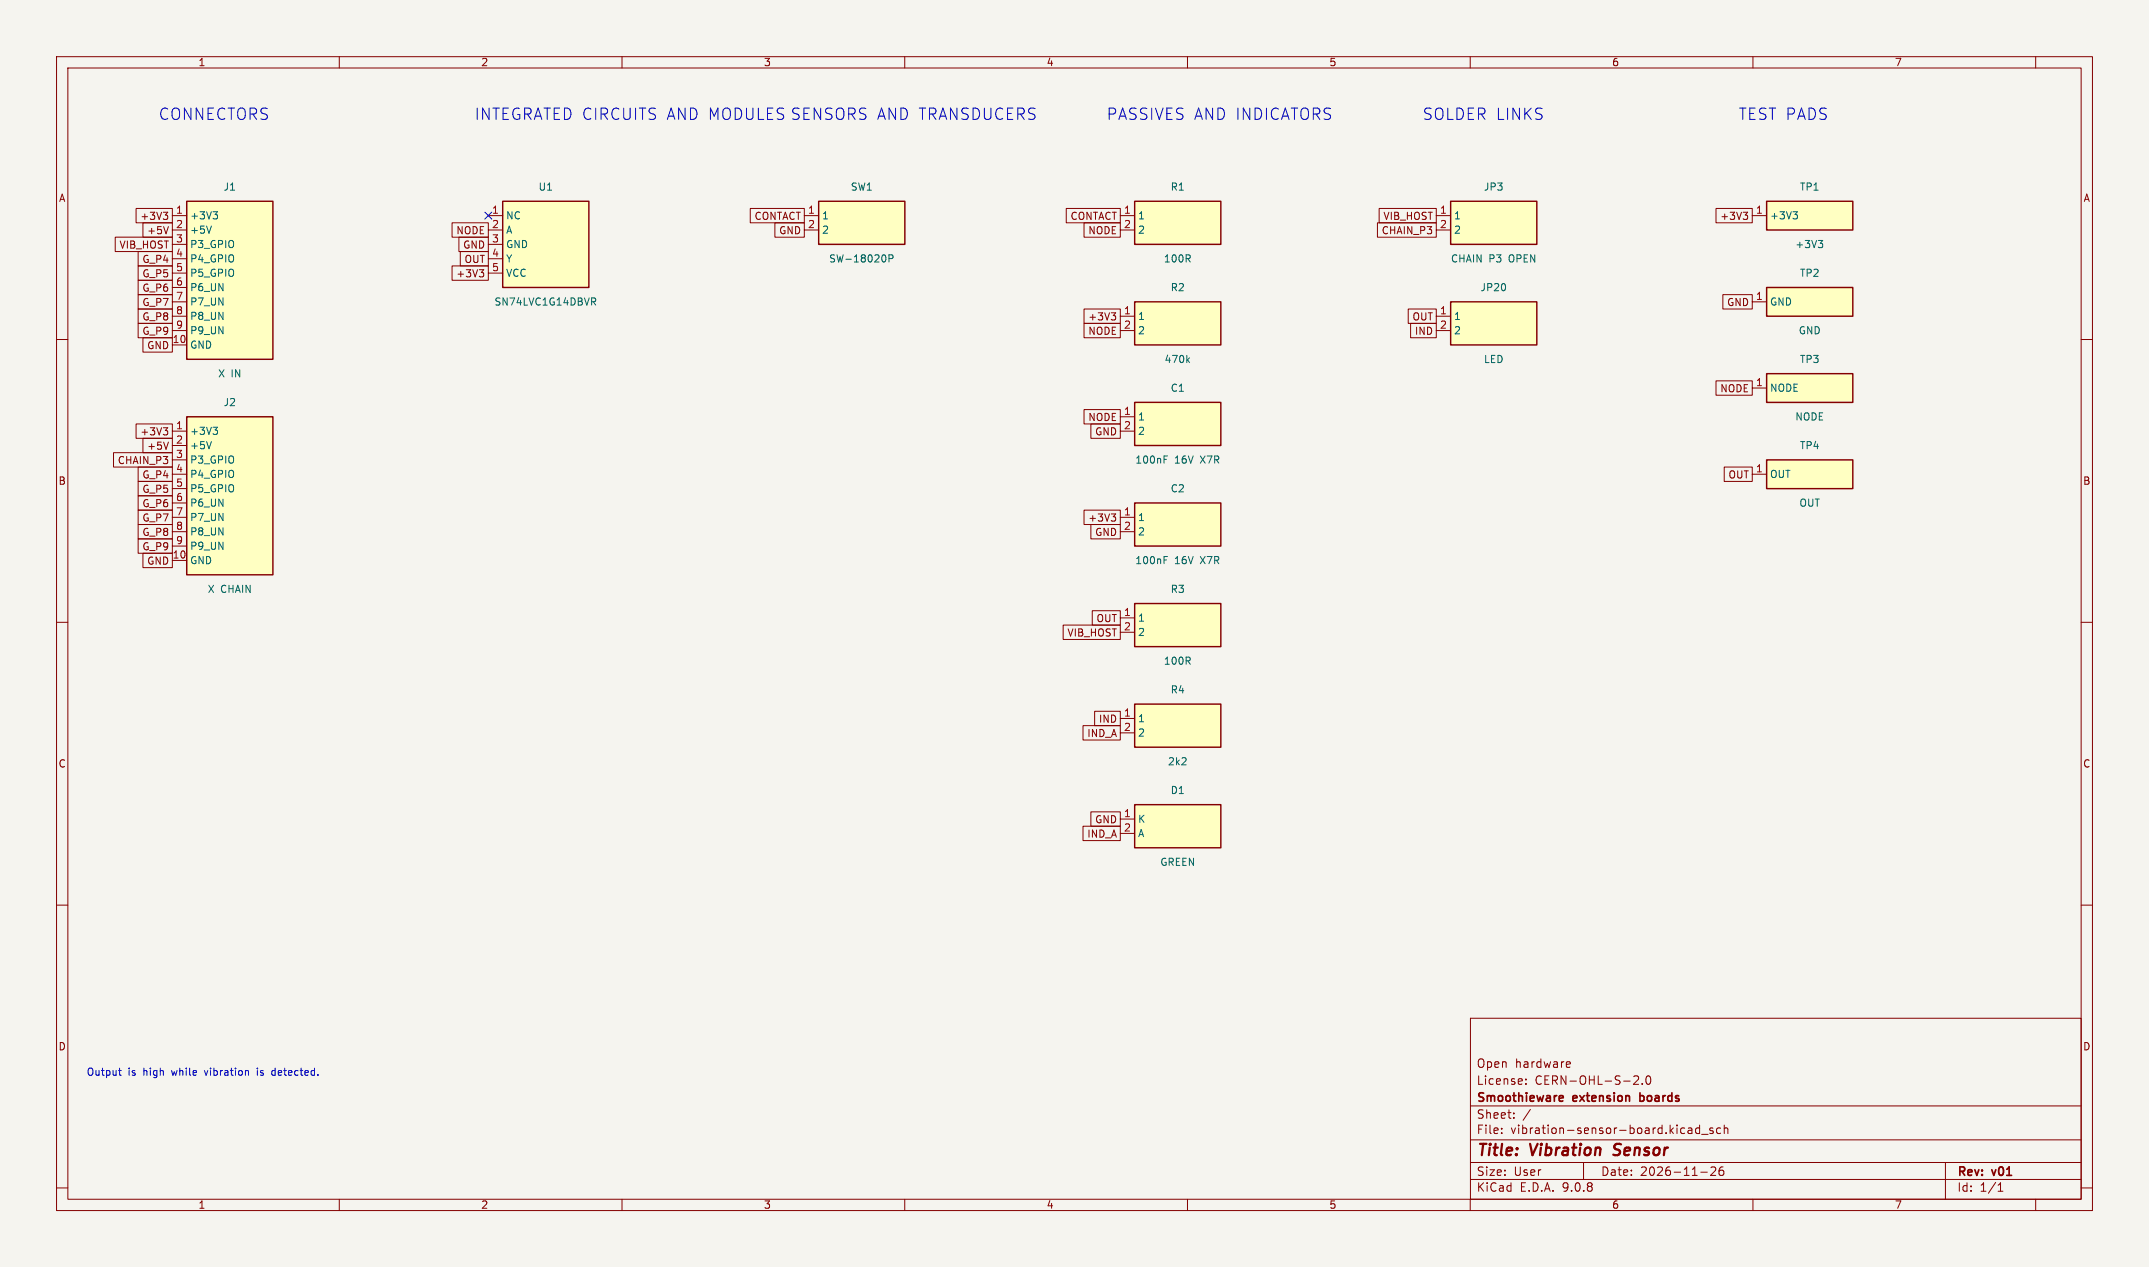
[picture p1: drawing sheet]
<svg xmlns="http://www.w3.org/2000/svg" width="380mm" height="224mm" viewBox="0 0 380 224" stroke-linecap="round" stroke-linejoin="round" font-family="sans-serif">
<path d="M0 0h380v224h-380z" fill="#f5f4ef" stroke="#f5f4ef" stroke-width=".18"/>
<g fill="none" stroke="#840000" stroke-width=".18">
<path d="M10 10h360v204h-360zM12 12h356v200h-356zM60 10v2M110 10v2M160 10v2M210 10v2M260 10v2M310 10v2M360 10v2M10 60h2M368 60h2M10 110h2"/>
<path d="M368 110h2M10 160h2M368 160h2M260 180h108v32h-108zM260 195.5h108M265.6 199.5v.1M267.7 197.6v.1M267.7 196.8v.1M269.9 191.6v.1M269.9 190.8v.1M270.6 196.1l-1.2 2M277.2 187.7l.4 .1 .1 .3-.7 .1"/>
<path d="M277.6 188.6l-.4 .1M288.9 190.4l.6-.2 .2 .2 .1 .2-.9 1.1h.9M290.4 191.6v.1M291.2 190.4l.2-.2a.81 .81 0 0 1 .6 .6 .81 .81 0 0 1-.3 .8l-.1 .1a.81 .81 0 0 1-.4-1.3zM298.6 199.5h.5l.1 .9M299.2 199.8h-.5a.29 .29 0 0 0-.2 .3 .29 .29 0 0 0 .2 .3l.5-.1M300.6 199.5l-.5-.1-.2 .3v.4l.1 .2h.6M300.6 198.9v1.5M302.9 199.5l-.3-.1-.2 .2v.2l.5 .2v.3h-.5M304.3 199.5l-.4-.1-.3 .3v.4l.1 .2h.6M304.9 199.6l.2-.2 .4 .1 .1 .9M304.9 198.9v1.5"/>
<path d="M10 210h2M60 212v2M110 212v2M160 212v2M210 212v2M260 212v2M260 208.5h108M260 205.5h108M260 201.5h108M265.6 200.3v.1M280 205.5v3M300.8 207.2h1.1"/>
<path d="M300.9 200.6h1.2M302.6 206.5l.5-.2 .3 .2v.2l-.9 1.1h.9M304.7 206.3a.59 .59 0 0 0-.7 .7v.5l.1 .2 .5 .1 .2-.1 .1-.5-.2-.2-.4-.1-.3 .3M310 212v2M344 205.5v6.5M353.4 210.6h.8M353.4 209.5l.4-.4v1.5M360 212v2M368 210h2"/>
</g>
<path d="M285.3 204.1l.3 .1M285.6 202.4l-.1 .2v.4" fill="none" stroke="#840000" stroke-width=".4"/>
<path d="M276 193.7l.4 .1 .1 .3-.8 .1M276.4 194.6l-.4 .1M290 193.2v1.5M290 194.6l.2 .1M290.2 193.7l-.2 .1" fill="none" stroke="#840000" stroke-width=".3"/>
<path d="M256.5 35.6h15.3v7.6h-15.3z" fill="#ffffc2"/>
<path d="M256.5 35.6h15.3v7.6h-15.3z" fill="none" stroke="#840000" stroke-width=".25"/>
<path d="M254 38.1h2.5M254 40.7h2.5" fill="none" stroke="#840000" stroke-width=".18"/>
<path d="M312.4 81.3h15.3v5.1h-15.3z" fill="#ffffc2"/>
<path d="M312.4 81.3h15.3v5.1h-15.3z" fill="none" stroke="#840000" stroke-width=".25"/>
<path d="M309.9 83.8h2.5" fill="none" stroke="#840000" stroke-width=".18"/>
<path d="M312.4 66.1h15.3v5h-15.3z" fill="#ffffc2"/>
<path d="M312.4 66.1h15.3v5h-15.3z" fill="none" stroke="#840000" stroke-width=".25"/>
<path d="M309.9 68.6h2.5" fill="none" stroke="#840000" stroke-width=".18"/>
<path d="M200.7 106.7h15.2v7.6h-15.2z" fill="#ffffc2"/>
<path d="M200.7 106.7h15.2v7.6h-15.2z" fill="none" stroke="#840000" stroke-width=".25"/>
<path d="M198.1 109.2h2.6M198.1 111.8h2.6" fill="none" stroke="#840000" stroke-width=".18"/>
<path d="M200.7 88.9h15.2v7.6h-15.2z" fill="#ffffc2"/>
<path d="M200.7 88.9h15.2v7.6h-15.2z" fill="none" stroke="#840000" stroke-width=".25"/>
<path d="M198.1 91.5h2.6M198.1 94h2.6" fill="none" stroke="#840000" stroke-width=".18"/>
<path d="M205.9 99h.4M205.9 98.4h.6" fill="none" stroke="#006464" stroke-width=".18"/>
<path d="M200.7 142.3h15.2v7.6h-15.2z" fill="#ffffc2"/>
<path d="M200.7 142.3h15.2v7.6h-15.2z" fill="none" stroke="#840000" stroke-width=".25"/>
<path d="M198.1 144.8h2.6M198.1 147.3h2.6" fill="none" stroke="#840000" stroke-width=".18"/>
<path d="M200.7 124.5h15.2v7.6h-15.2z" fill="#ffffc2"/>
<path d="M200.7 124.5h15.2v7.6h-15.2z" fill="none" stroke="#840000" stroke-width=".25"/>
<path d="M198.1 127h2.6M198.1 129.6h2.6" fill="none" stroke="#840000" stroke-width=".18"/>
<path d="M312.4 50.8h15.3v5.1h-15.3z" fill="#ffffc2"/>
<path d="M312.4 50.8h15.3v5.1h-15.3z" fill="none" stroke="#840000" stroke-width=".25"/>
<path d="M309.9 53.4h2.5" fill="none" stroke="#840000" stroke-width=".18"/>
<path d="M312.4 35.6h15.3v5.1h-15.3z" fill="#ffffc2"/>
<path d="M312.4 35.6h15.3v5.1h-15.3z" fill="none" stroke="#840000" stroke-width=".25"/>
<path d="M309.9 38.1h2.5" fill="none" stroke="#840000" stroke-width=".18"/>
<path d="M317.1 37.4h.8l-.5 .5M317.6 37.9l.3 .3v.3l-.3 .2M321.6 42.5h.7l-.4 .5M322.1 43l.2 .2v.3l-.2 .3" fill="none" stroke="#006464" stroke-width=".18"/>
<path d="M200.7 35.6h15.2v7.6h-15.2z" fill="#ffffc2"/>
<path d="M200.7 35.6h15.2v7.6h-15.2z" fill="none" stroke="#840000" stroke-width=".25"/>
<path d="M198.1 38.1h2.6M198.1 40.7h2.6" fill="none" stroke="#840000" stroke-width=".18"/>
<path d="M200.7 71.1h15.2v7.7h-15.2z" fill="#ffffc2"/>
<path d="M200.7 71.1h15.2v7.7h-15.2z" fill="none" stroke="#840000" stroke-width=".25"/>
<path d="M198.1 73.7h2.6M198.1 76.2h2.6" fill="none" stroke="#840000" stroke-width=".18"/>
<path d="M205.9 81.2h.4M205.9 80.6h.6" fill="none" stroke="#006464" stroke-width=".18"/>
<path d="M200.7 53.4h15.2v7.6h-15.2z" fill="#ffffc2"/>
<path d="M200.7 53.4h15.2v7.6h-15.2z" fill="none" stroke="#840000" stroke-width=".25"/>
<path d="M198.1 55.9h2.6M198.1 58.4h2.6" fill="none" stroke="#840000" stroke-width=".18"/>
<path d="M210 63.6l.4 .5M210.4 63.3l-.5 .4" fill="none" stroke="#006464" stroke-width=".18"/>
<path d="M144.8 35.6h15.2v7.6h-15.2z" fill="#ffffc2"/>
<path d="M144.8 35.6h15.2v7.6h-15.2z" fill="none" stroke="#840000" stroke-width=".25"/>
<path d="M142.2 38.1h2.6M142.2 40.7h2.6" fill="none" stroke="#840000" stroke-width=".18"/>
<path d="M156.5 45.2l.2 .3-.2 .7M157.2 45.7h.6l.1-.2v-.3l-.7-.1v1.2" fill="none" stroke="#006464" stroke-width=".18"/>
<path d="M256.5 53.4h15.3v7.6h-15.3z" fill="#ffffc2"/>
<path d="M256.5 53.4h15.3v7.6h-15.3z" fill="none" stroke="#840000" stroke-width=".25"/>
<path d="M254 55.9h2.5M254 58.4h2.5" fill="none" stroke="#840000" stroke-width=".18"/>
<path d="M88.9 35.6h15.2v15.2h-15.2z" fill="#ffffc2"/>
<path d="M88.9 35.6h15.2v15.2h-15.2z" fill="none" stroke="#840000" stroke-width=".25"/>
<path d="M86.4 38.1h2.5M86.4 40.7h2.5M86.4 43.2h2.5M86.4 45.7h2.5M86.4 48.3h2.5" fill="none" stroke="#840000" stroke-width=".18"/>
<path d="M104.6 52.7h.5l.2 .2-.1 .4h-.6M104.9 53.3l.4 .6" fill="none" stroke="#006464" stroke-width=".18"/>
<path d="M33 73.7h15.3v27.9h-15.3z" fill="#ffffc2"/>
<path d="M33 73.7h15.3v27.9h-15.3z" fill="none" stroke="#840000" stroke-width=".25"/>
<path d="M30.5 76.2h2.5M30.5 78.8h2.5M30.5 81.3h2.5M30.5 83.8h2.5M30.5 86.4h2.5M30.5 88.9h2.5M30.5 91.5h2.5M30.5 94h2.5M30.5 96.5h2.5M30.5 99.1h2.5" fill="none" stroke="#840000" stroke-width=".18"/>
<path d="M37.4 78.1l-.4 1.2M37.7 75.5h.8l-.5 .5M38.2 76l.3 .3v.3l-.3 .2" fill="none" stroke="#006464" stroke-width=".18"/>
<path d="M33 35.6h15.3v27.9h-15.3z" fill="#ffffc2"/>
<path d="M33 35.6h15.3v27.9h-15.3z" fill="none" stroke="#840000" stroke-width=".25"/>
<g fill="none" stroke="#840000" stroke-width=".18">
<path d="M24.1 36.9h6.4v2.5h-6.4zM25.3 39.4h5.2v2.5h-5.2zM28.9 37.5h.8l-.5 .5M29.4 38l.3 .2v.4l-.3 .2M30.5 38.1h2.5M79.9 39.4h6.5v2.5h-6.5zM132.7 36.9h9.5v2.5h-9.5zM137 39.4h5.2v2.5h-5.2zM188.6 36.9h9.5v2.5h-9.5zM191.7 39.4h6.4v2.5h-6.4zM243.6 39.4h10.4v2.5h-10.4zM243.9 36.9h10.1v2.5h-10.1z"/>
<path d="M303.5 36.9h6.4v2.5h-6.4zM308.3 37.5h.8l-.5 .5M308.8 38l.3 .2v.4l-.3 .2M20.4 41.9h10.1v2.6h-10.1zM24.4 49.6h6.1v2.5h-6.1zM24.4 47h6.1v2.6h-6.1zM24.4 44.5h6.1v2.5h-6.1zM24.4 54.6h6.1v2.6h-6.1zM24.4 52.1h6.1v2.5h-6.1zM24.4 57.2h6.1v2.5h-6.1zM25.3 59.7h5.2v2.6h-5.2zM29.8 40.1l-.4 1.2"/>
<path d="M30.5 40.7h2.5M30.5 43.2h2.5M30.5 45.7h2.5M30.5 48.3h2.5M30.5 50.8h2.5M30.5 53.4h2.5M30.5 55.9h2.5M30.5 58.4h2.5M79.9 47h6.5v2.6h-6.5zM81.2 41.9h5.2v2.6h-5.2zM81.4 44.5h5v2.5h-5zM84.8 47.7h.7l-.4 .5"/>
<path d="M85.3 48.2l.2 .2v.3l-.2 .3M191.7 54.6h6.4v2.6h-6.4zM191.7 57.2h6.4v2.5h-6.4zM196.5 55.3h.8l-.4 .5M197.1 55.8l.2 .2v.3l-.2 .3M249 54.6h5v2.6h-5zM249.5 57.2h4.5v2.5h-4.5zM304.7 52.1h5.2v2.5h-5.2zM24.1 75h6.4v2.5h-6.4zM25.3 77.5h5.2v2.5h-5.2zM28.9 75.6h.8l-.5 .5M29.4 76.1l.3 .2v.4l-.3 .2"/>
<path d="M29.8 78.2l-.4 1.2M30.5 61h2.5M191.7 72.4h6.4v2.6h-6.4zM192.9 75h5.2v2.5h-5.2zM303.5 67.3h6.4v2.6h-6.4zM20.1 80h10.4v2.6h-10.4zM24.4 82.6h6.1v2.5h-6.1zM24.4 85.1h6.1v2.6h-6.1zM24.4 87.7h6.1v2.5h-6.1zM24.4 90.2h6.1v2.5h-6.1zM24.4 92.7h6.1v2.6h-6.1zM24.4 95.3h6.1v2.5h-6.1z"/>
<path d="M25.3 97.8h5.2v2.6h-5.2zM191.7 90.2h6.4v2.5h-6.4zM192.9 92.7h5.2v2.6h-5.2zM196.5 90.9h.8l-.4 .4M197.1 91.3l.2 .3v.3l-.2 .2M304.9 82.6h5v2.5h-5zM188 110.5h10.1v2.6h-10.1zM193.2 108h4.9v2.5h-4.9zM191.5 128.3h6.6v2.5h-6.6zM193.6 125.8h4.5v2.5h-4.5zM191.5 146.1h6.6v2.5h-6.6zM192.9 143.5h5.2v2.6h-5.2z"/>
</g>
<path d="M37.4 40l-.4 1.2M37.7 37.4h.8l-.5 .5M38.2 37.9l.3 .3v.3l-.3 .2" fill="none" stroke="#006464" stroke-width=".18"/>
<path d="M85.8 37.5l1.2 1.2M87 37.5l-1.2 1.2" fill="none" stroke="#000084" stroke-width=".18"/>
<path d="M21 189.3h.4M21.1 188.8v1.1l.3 .2M43.8 189.3l.1 .1v.7M45.5 188.8v.2M45.5 189.3v.8M48.5 189.3h-.3l-.1 .2v.5l.4 .1" fill="none" stroke="#0000c2" stroke-width=".18"/>
<g font-size="2.8" fill="#0000c2">
<text x="27.9" y="21.4">CONNECTORS</text>
<text x="83.8" y="21.4">INTEGRATED CIRCUITS AND MODULES SENSORS AND TRANSDUCERS</text>
<text x="195.6" y="21.4">PASSIVES AND INDICATORS</text>
<text x="251.5" y="21.4">SOLDER LINKS</text>
<text x="307.3" y="21.4">TEST PADS</text>
</g>
<g font-size="2.8" fill="#840000">
<text x="261" y="204.9">Title:</text>
<text x="270.7" y="204.9">Vibration</text>
<text x="286.3" y="204.9">Sensor</text>
</g>
<g font-size="2.1" fill="#840000">
<text x="261" y="189">Open</text>
<text x="267.9" y="189">hardware</text>
<text x="261" y="195.2">Smoothieware</text>
<text x="261" y="192">License:</text>
<text x="271.4" y="192">CERN-OHL-S-2.0</text>
<text x="278.3" y="195.2">extension</text>
<text x="290.7" y="195.2">boards</text>
<text x="261" y="200.7">File:</text>
<text x="261" y="198">Sheet:</text>
<text x="267.1" y="200.7">vibration-sensor-board.kicad_sch</text>
<text x="261" y="208.1">Size:</text>
<text x="267.7" y="208.1">User</text>
<text x="283" y="208.1">Date:</text>
<text x="290.1" y="208.1">2026-11-26</text>
<text x="346" y="208.3">Rev:</text>
<text x="352.4" y="208.3">v01</text>
<text x="261" y="210.9">KiCad</text>
<text x="268.8" y="210.9">E.D.A.</text>
<text x="276.4" y="210.9">9.0.8</text>
<text x="346" y="210.9">Id:</text>
<text x="350.1" y="210.9">1/1</text>
</g>
<g font-size="1.8" fill="#840000">
<text x="35" y="11.9">1</text>
<text x="85" y="11.9">2</text>
<text x="135" y="11.9">3</text>
<text x="185" y="11.9">4</text>
<text x="235" y="11.9">5</text>
<text x="285" y="11.9">6</text>
<text x="335" y="11.9">7</text>
<text x="10.3" y="35.9">A</text>
<text x="368.4" y="35.9">A</text>
<text x="24.7" y="39.1">+3V3</text>
<text x="25.9" y="41.6">+5V</text>
<text x="80.6" y="41.6">NODE</text>
<text x="133.3" y="39.1">CONTACT</text>
<text x="137.7" y="41.6">GND</text>
<text x="189.2" y="39.1">CONTACT</text>
<text x="192.4" y="41.6">NODE</text>
<text x="244.2" y="41.6">CHAIN_P3</text>
<text x="244.6" y="39.1">VIB_HOST</text>
<text x="304.1" y="39.1">+3V3</text>
<text x="21" y="44.2">VIB_HOST</text>
<text x="25.1" y="46.7">G_P4</text>
<text x="81.8" y="44.2">GND</text>
<text x="82.1" y="46.7">OUT</text>
<text x="25.1" y="51.8">G_P6</text>
<text x="25.1" y="49.2">G_P5</text>
<text x="80.6" y="49.2">+3V3</text>
<text x="25.1" y="56.9">G_P8</text>
<text x="25.1" y="54.3">G_P7</text>
<text x="25.1" y="59.4">G_P9</text>
<text x="192.4" y="56.9">+3V3</text>
<text x="192.4" y="59.4">NODE</text>
<text x="249.7" y="56.9">OUT</text>
<text x="250.1" y="59.4">IND</text>
<text x="305.3" y="54.3">GND</text>
<text x="25.9" y="61.9">GND</text>
<text x="304.1" y="69.6">NODE</text>
<text x="24.7" y="77.2">+3V3</text>
<text x="192.4" y="74.6">NODE</text>
<text x="193.6" y="77.2">GND</text>
<text x="20.7" y="82.3">CHAIN_P3</text>
<text x="25.9" y="79.7">+5V</text>
<text x="10.3" y="85.9">B</text>
<text x="25.1" y="84.8">G_P4</text>
<text x="25.1" y="87.3">G_P5</text>
<text x="25.1" y="89.9">G_P6</text>
<text x="305.6" y="84.8">OUT</text>
<text x="368.3" y="85.9">B</text>
<text x="25.1" y="92.4">G_P7</text>
<text x="25.1" y="95">G_P8</text>
<text x="192.4" y="92.4">+3V3</text>
<text x="193.6" y="95">GND</text>
<text x="25.1" y="97.5">G_P9</text>
<text x="25.9" y="100">GND</text>
<text x="188.7" y="112.7">VIB_HOST</text>
<text x="193.8" y="110.2">OUT</text>
<text x="192.2" y="130.5">IND_A</text>
<text x="194.2" y="128">IND</text>
<text x="10.3" y="135.9">C</text>
<text x="368.3" y="135.9">C</text>
<text x="192.2" y="148.3">IND_A</text>
<text x="193.6" y="145.8">GND</text>
<text x="10.3" y="185.9">D</text>
<text x="368.3" y="185.9">D</text>
<text x="35" y="213.9">1</text>
<text x="85" y="213.9">2</text>
<text x="135" y="213.9">3</text>
<text x="185" y="213.9">4</text>
<text x="235" y="213.9">5</text>
<text x="285" y="213.9">6</text>
<text x="335" y="213.9">7</text>
</g>
<g font-size="1.8" fill="#006464">
<text x="39.4" y="33.9">J1</text>
<text x="95.1" y="33.9">U1</text>
<text x="150.4" y="33.9">SW1</text>
<text x="206.9" y="33.9">R1</text>
<text x="262.3" y="33.9">JP3</text>
<text x="318.2" y="33.9">TP1</text>
<text x="33.5" y="39">+3V3</text>
<text x="33.5" y="41.5">+5V</text>
<text x="89.4" y="39">NC</text>
<text x="89.4" y="41.5">A</text>
<text x="145.3" y="39">1</text>
<text x="145.3" y="41.5">2</text>
<text x="201.2" y="39">1</text>
<text x="201.2" y="41.5">2</text>
<text x="257" y="39">1</text>
<text x="257" y="41.5">2</text>
<text x="312.9" y="39">+3V3</text>
<text x="33.5" y="44.1">P3_GPIO</text>
<text x="33.5" y="46.6">P4_GPIO</text>
<text x="89.4" y="44.1">GND</text>
<text x="89.4" y="46.6">Y</text>
<text x="146.5" y="46.6">SW-18020P</text>
<text x="205.7" y="46.6">100R</text>
<text x="256.5" y="46.6">CHAIN</text>
<text x="263.3" y="46.6">P3</text>
<text x="266.9" y="46.6">OPEN</text>
<text x="317.4" y="44.1">+3V3</text>
<text x="33.5" y="49.1">P5_GPIO</text>
<text x="33.5" y="51.7">P6_UN</text>
<text x="89.4" y="49.1">VCC</text>
<text x="206.9" y="51.7">R2</text>
<text x="261.7" y="51.7">JP20</text>
<text x="318.2" y="49.1">TP2</text>
<text x="33.5" y="54.2">P7_UN</text>
<text x="33.5" y="56.8">P8_UN</text>
<text x="33.5" y="59.3">P9_UN</text>
<text x="87.3" y="54.2">SN74LVC1G14DBVR</text>
<text x="201.2" y="56.8">1</text>
<text x="201.2" y="59.3">2</text>
<text x="257" y="56.8">1</text>
<text x="257" y="59.3">2</text>
<text x="312.9" y="54.2">GND</text>
<text x="318" y="59.3">GND</text>
<text x="33.5" y="61.8">GND</text>
<text x="205.9" y="64.4">470k</text>
<text x="262.3" y="64.4">LED</text>
<text x="318.2" y="64.4">TP3</text>
<text x="38.5" y="66.9">X IN</text>
<text x="206.9" y="69.5">C1</text>
<text x="312.9" y="69.5">NODE</text>
<text x="33.5" y="77.1">+3V3</text>
<text x="39.4" y="72">J2</text>
<text x="201.2" y="74.5">1</text>
<text x="201.2" y="77.1">2</text>
<text x="317.4" y="74.5">NODE</text>
<text x="33.5" y="79.6">+5V</text>
<text x="33.5" y="82.2">P3_GPIO</text>
<text x="200.7" y="82.2">100nF</text>
<text x="207.7" y="82.2">16V</text>
<text x="212.4" y="82.2">X7R</text>
<text x="318.2" y="79.6">TP4</text>
<text x="33.5" y="84.7">P4_GPIO</text>
<text x="33.5" y="87.2">P5_GPIO</text>
<text x="33.5" y="89.8">P6_UN</text>
<text x="206.9" y="87.2">C2</text>
<text x="312.9" y="84.7">OUT</text>
<text x="318.1" y="89.8">OUT</text>
<text x="33.5" y="92.3">P7_UN</text>
<text x="33.5" y="94.9">P8_UN</text>
<text x="201.2" y="92.3">1</text>
<text x="201.2" y="94.9">2</text>
<text x="33.5" y="97.4">P9_UN</text>
<text x="33.5" y="99.9">GND</text>
<text x="200.7" y="99.9">100nF</text>
<text x="207.7" y="99.9">16V</text>
<text x="212.4" y="99.9">X7R</text>
<text x="36.6" y="105">X CHAIN</text>
<text x="206.9" y="105">R3</text>
<text x="201.2" y="110.1">1</text>
<text x="201.2" y="112.6">2</text>
<text x="205.7" y="117.7">100R</text>
<text x="206.9" y="122.8">R4</text>
<text x="201.2" y="127.9">1</text>
<text x="201.2" y="130.4">2</text>
<text x="206.5" y="135.5">2k2</text>
<text x="206.9" y="140.6">D1</text>
<text x="201.2" y="145.7">K</text>
<text x="201.2" y="148.2">A</text>
<text x="205.1" y="153.3">GREEN</text>
</g>
<g font-size="1.8" fill="#a90000">
<text x="31" y="37.9">1</text>
<text x="31" y="40.4">2</text>
<text x="86.9" y="37.9">1</text>
<text x="86.9" y="40.4">2</text>
<text x="142.8" y="37.9">1</text>
<text x="142.8" y="40.4">2</text>
<text x="198.7" y="37.9">1</text>
<text x="198.7" y="40.4">2</text>
<text x="254.6" y="37.9">1</text>
<text x="254.6" y="40.4">2</text>
<text x="310.4" y="37.9">1</text>
<text x="31" y="42.9">3</text>
<text x="31" y="45.5">4</text>
<text x="86.9" y="42.9">3</text>
<text x="86.9" y="45.5">4</text>
<text x="31" y="48">5</text>
<text x="31" y="50.6">6</text>
<text x="31" y="53.1">7</text>
<text x="86.9" y="48">5</text>
<text x="310.4" y="53.1">1</text>
<text x="31" y="55.6">8</text>
<text x="31" y="58.2">9</text>
<text x="198.7" y="55.6">1</text>
<text x="198.7" y="58.2">2</text>
<text x="254.6" y="55.6">1</text>
<text x="254.6" y="58.2">2</text>
<text x="30.4" y="60.7">10</text>
<text x="310.4" y="68.3">1</text>
<text x="31" y="76">1</text>
<text x="198.7" y="73.4">1</text>
<text x="198.7" y="76">2</text>
<text x="31" y="78.5">2</text>
<text x="31" y="81">3</text>
<text x="31" y="83.6">4</text>
<text x="310.4" y="83.6">1</text>
<text x="31" y="86.1">5</text>
<text x="31" y="88.7">6</text>
<text x="31" y="91.2">7</text>
<text x="31" y="93.7">8</text>
<text x="198.7" y="91.2">1</text>
<text x="198.7" y="93.7">2</text>
<text x="30.4" y="98.8">10</text>
<text x="31" y="96.3">9</text>
<text x="198.7" y="109">1</text>
<text x="198.7" y="111.5">2</text>
<text x="198.7" y="126.8">1</text>
<text x="198.7" y="129.3">2</text>
<text x="198.7" y="144.5">1</text>
<text x="198.7" y="147.1">2</text>
</g>
<g font-size="1.8" fill="#0000c2">
<text x="15.2" y="190.3">Output</text>
<text x="22.6" y="190.3">is</text>
<text x="25.4" y="190.3">high</text>
<text x="30.7" y="190.3">while</text>
<text x="36.7" y="190.3">vibration</text>
<text x="46.1" y="190.3">is</text>
<text x="48.9" y="190.3">detected.</text>
</g>
</svg>
